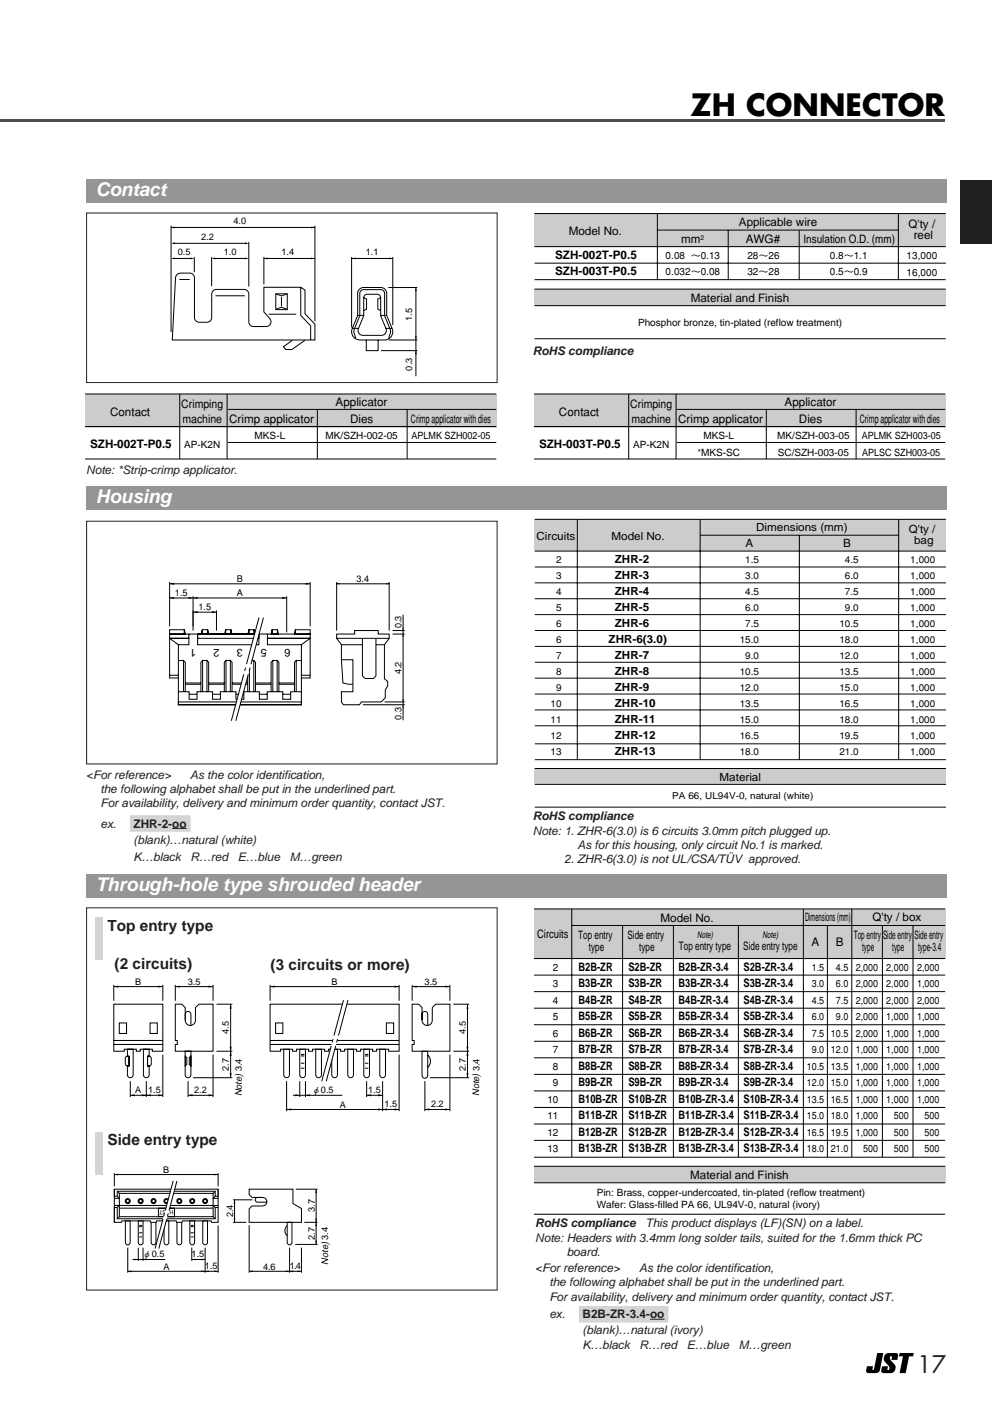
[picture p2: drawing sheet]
<svg xmlns="http://www.w3.org/2000/svg" width="210mm" height="297mm" viewBox="0 0 210 297" stroke-linecap="round" stroke-linejoin="round" font-family="sans-serif">
<path d="M.2 25.3h199.8v.5h-199.8z" fill="#4d4d4d"/>
<path d="M18.3 45.1h86.9v35.8h-86.9z" fill="#fff"/>
<g fill="none" stroke="#000" stroke-width=".21">
<path d="M36.2 47.7v22.5M36.2 48.1h30.4M36.7 54.7h3.9M37.5 58.1l.7-.3h1.9a1 1 0 0 1 1 1v8.4a1 1 0 0 0 1 1h1.7a1 1 0 0 0 1-1v-5a1 1 0 0 1 1-1h5.8a1 1 0 0 1 1 1v5.9a1 1 0 0 0 1 1h2.7a1 1 0 0 0 1-.6 1 1 0 0 0-.2-1.1l-1.3-1.4v-5.2h7.8l.9 .6v5l2.1 2.2v3.3l-30.2 .1 .7-13.2zM38 59.1h2.1M41.1 54.4v3.2M44.8 54.4v6.1M45.2 54.7h6.7M52.6 51.2v9.4M55.8 54.4v5.8M55.8 54.7h10.8M66.6 47.7v20.3"/>
<path d="M45.6 62.6h6.2M56.8 66.5h5.9M58.4 62.2h2.4v3.3h-2.4zM63.6 60.8v5.9l2.1 2.2v3M74.5 69.5h1.3M75.7 66.7h1.3M76.2 61.1l.7-.3h3.7a1.25 1.25 0 0 1 1.2 1.3v4.6l1.2 2.8a1.83 1.83 0 0 1-.4 1.9 1.83 1.83 0 0 1-1.8 .5h-4.1a1.83 1.83 0 0 1-1.8-.5 1.83 1.83 0 0 1-.4-1.9l1.2-2.8v-4.6v-.4zM77 63l.6 .3v2.1l-.6 .3M77.2 62.5l.5-.2h2.1a.73 .73 0 0 1 .7 .7v3.8l1.2 2.8a1.02 1.02 0 0 1-1 1.3h-3.9a1.02 1.02 0 0 1-1-1.3l1.2-2.8v-3.8zM77.5 71.9v2.3h2.5v-2.3M80.5 63l-.6 .3v2.1l.6 .3M80.6 66.7h1.2"/>
<path d="M81.6 69.5h1.3"/>
</g>
<path d="M36.2 48.1l.8-.2v.4zM36.2 54.7l.8-.2v.4zM40.3 54.5l.8 .2-.8 .2zM44.8 54.7l.8-.2v.4zM51.9 54.5l.7 .2-.7 .2zM55.8 54.7l.8-.2v.4zM65.8 54.5l.8 .2-.8 .2zM65.8 47.9l.8 .2-.8 .2z" fill="#000"/>
<path d="M48.5 45.1h4.5v2.4h-4.5z" fill="#fff"/>
<path d="M36.2 51.5l.8-.2v.4zM51.9 51.3l.7 .2-.7 .2z" fill="#000"/>
<path d="M36.7 51.5h15.5" fill="none" stroke="#000" stroke-width=".21"/>
<g fill="#fff">
<path d="M42.8 52.4h8.2v1.7h-8.2z"/>
<path d="M59 52.4h4.5v1.7h-4.5z"/>
</g>
<path d="M74.4 54.7l.8-.2v.4zM82.3 54.5l.8 .2-.8 .2z" fill="#000"/>
<path d="M74.4 54.4v14.9M74.4 54.7h8.7M83.1 54.4v14.4" fill="none" stroke="#000" stroke-width=".21"/>
<path d="M76.5 52.4h4.5v1.7h-4.5z" fill="#fff"/>
<path d="M88 60.8l.2 .8h-.4zM88 74.2l.2 .8h-.4zM87.8 71.1h.4l-.2 .8z" fill="#000"/>
<path d="M80.6 74.2h7.7M82.2 60.8h6.1M82.3 71.9h6M88 60.8v18.8" fill="none" stroke="#000" stroke-width=".21"/>
<g fill="#fff">
<path d="M85.7 64.6h1.7v4h-1.7z"/>
<path d="M85.7 74.8h1.7v4.5h-1.7z"/>
</g>
<path d="M58.4 62.2l1.2 .4 1.2-.4M58.4 65.4l1.2-.4 1.2 .4M59.6 62.8v2M61.9 72l-1.9 1.4 .4 .5h1.4l2.7-1.9M75.2 71.6l-.3-1.5 1.2-3.3v-4.7a.8 .8 0 0 1 .8-.8h3.7a.8 .8 0 0 1 .8 .8v4.7l1.2 3.3-.3 1.5" fill="none" stroke="#000" stroke-width=".21"/>
<path d="M18.3 45.1h86.9v35.8h-86.9z" fill="none" stroke="#231f20" stroke-width=".21"/>
<path d="M112.8 44.5h88v30h-88z" fill="#fff"/>
<g fill="#ccc">
<path d="M113.1 45.2h87v7h-87z"/>
<path d="M113.1 61.2h87v3.5h-87z"/>
</g>
<path d="M113.1 45.2h87M113.1 59.2h87M113.1 52.2h87M113.1 55.7h87M139.1 45.2v14M139.1 48.7h50.9M154.1 48.7v10.5M169.1 48.7v10.5M190.1 45.2v14M113.1 61.2h87M113.1 71.7h87M113.1 64.7h87" fill="none" stroke="#000" stroke-width=".21"/>
<path d="M18.3 110.3h86.9v51.3h-86.9z" fill="#fff"/>
<g fill="none" stroke="#000" stroke-width=".21">
<path d="M35.9 135h4.1v1.4h-2.3v7h-1.8zM35.9 134.1h4.1v.9h-4.1zM35.9 133.2h3.1v.9h-3.1zM35.9 135l1.8 1.4M35.9 123.2v9.3M35.9 126.5h24.8M35.9 123.5h29.7M37.7 139.7h1.1M39 133.2l.2 .9h-.2zM40 134.1h16.6M40.9 126.2v7.2M40.9 129.5h4.9"/>
<path d="M41.8 134.1h13v2.3h-13zM41.8 134.1h13v.9h-13zM42.8 133.2h1.1v.9h-1.1zM42.8 133.2v.9h-.2zM42.9 139.7h.9M43.9 133.2l.2 .9h-.2zM45.8 129.1v4.3M47.7 133.2h1.2v.9h-1.2zM47.7 133.2v.9h-.2zM47.8 139.7h.9M48.9 133.2l.2 .9h-.2zM52.7 133.2h1.1v.9h-1.1z"/>
<path d="M52.7 133.2v.9h-.3zM52.8 139.7h.9M53.8 133.2l.2 .9h-.2zM56.6 135h9v8.4h-1.8v-7h-7.2zM56.6 134.1h9v.9h-9zM57.6 133.2h1.1v.9h-1.1zM57.6 133.2v.9h-.2zM57.7 139.7h.9M58.7 133.2l.2 .9h-.2zM60.7 126.2v7.6M62.5 133.2h3.1v.9h-3.1zM62.5 133.2v.9h-.2z"/>
<path d="M62.7 139.7h1.1M65.6 135l-1.8 1.4M65.6 123.2v9.3M71.2 134.1h3.8v-.7h5v.7h2.4v.9l-1.1 1.4v7.2l.7 .6v.9l-.5 .9v1.6l-.8 .9h-4.2l-.4 .6h-3.4l-.5-.6v-2.1h2.5v-6.8h-2.5v-3.2l-1-1.4zM71.2 135h11.2M71.2 123.5h11.2M71.2 123.2v10.2M72.2 139.6l.4 4.9 1.2 .3h.9M72.2 136.4h4.5M76.7 135v8l.5 .5h1.8l.5-.5v-8M79.5 136.4h1.8M82.4 123.2v10.2"/>
<path d="M83.1 134.1h2.5M83.1 133.4h2.5M85.3 130.1v22.3M35.9 142.9h1.8M37.7 148.5h26.1v.6h-26.1zM37.7 143.4v3h2.3v1.5h1.7v-1.5h3.3v1.5h1.6v-1.5h3.3v1.5h1.7v-1.5h3.3v1.5h1.6v-1.5h3.3v1.5h1.7v-1.5h2.3v-3M37.7 146.4v2.7h26.1v-2.7M38.8 146.4v-6.7l.4 .4v6.3M39.2 144.5h3.3M39.2 144.8h3.3M40 146.9h1.7M42.5 146.4v-6.3l.4-.4v6.7"/>
<path d="M43.8 146.4v-6.7l.4 .4v6.3M44.2 144.5h3.3M44.2 144.8h3.3M45 146.9h1.6M47.5 146.4v-6.3l.3-.4v6.7M48.7 146.4v-6.7l.4 .4v6.3M49.1 144.5h3.3M49.1 144.8h3.3M49.9 146.9h1.7M52.4 146.4v-6.3l.4-.4v6.7M53.7 146.4v-6.7l.4 .4v6.3M54.1 144.5h3.3"/>
<path d="M54.1 144.8h3.3M54.9 146.9h1.6M57.4 146.4v-6.3l.3-.4v6.7M58.6 146.4v-6.7l.4 .4v6.3M59 144.5h3.3M59 144.8h3.3M59.8 146.9h1.7M62.3 146.4v-6.3l.4-.4v6.7M63.8 142.9h1.8M76.8 149.1h8.8M81.4 148.5h4.2"/>
</g>
<g fill="#000">
<path d="M35.9 126.5l.9-.2v.4zM35.9 123.5l.9-.2v.4zM39.9 126.3l1 .2-1 .2zM40.9 129.5l.9-.2v.4zM40.9 126.5l.9-.2v.4zM44.9 129.3l.9 .2-.9 .2zM59.7 126.3l1 .2-1 .2zM64.7 123.3l.9 .2-.9 .2zM71.2 123.5l.6-.1v.3zM81.7 123.4l.7 .1-.7 .2zM85.1 132.8h.3l-.1 .6zM85.3 134.1l.1 .7h-.3z"/>
<path d="M85.3 149.1l.1 .6h-.3zM85.1 147.9h.3l-.1 .6z"/>
</g>
<path d="M54.8 130.7h.9l-5.8 21.8h-1z" fill="#fff"/>
<path d="M54.8 130.7l-2.6 9.8M55.7 130.7l-2.6 9.8M51.6 142.7l-2.7 9.8M52 141.2l-.2 .7M52.5 142.7l-2.6 9.8M52.9 141.2l-.2 .7" fill="none" stroke="#000" stroke-width=".21"/>
<path d="M18.3 110.3h86.9v51.3h-86.9z" fill="none" stroke="#231f20" stroke-width=".21"/>
<g fill="#ccc">
<path d="M113.2 162.6h87v3.4h-87z"/>
<path d="M113.2 109.9h87v6.7h-87z"/>
</g>
<g fill="none" stroke="#000" stroke-width=".21">
<path d="M113.2 109.9h87M113.2 116.6h87M113.2 120h87M122.2 109.9v50.9M148.2 109.9v50.9M148.3 113.2h41.7M169.1 113.2v47.6M190.2 109.9v50.9M113.2 123.3h87M113.2 126.7h87M113.2 130h87M113.2 133.4h87"/>
<path d="M113.2 136.8h87M113.2 153.6h87M113.2 157.4h87M113.2 140.1h87M113.2 143.5h87M113.2 146.8h87M113.2 150.2h87M113.2 162.6h87M113.2 170.8h87M113.2 165.9h87M113.2 160.7h87"/>
</g>
<path d="M18 83.4h87v7h-87z" fill="#ccc"/>
<path d="M18 83.4h87M18 90.2h87M18 97.1h87M38 83.4v13.7M48.1 83.4v13.7M48.2 93.6h56.8M48.2 86.6h56.8M67.1 86.7v10.4M86.1 86.7v10.4" fill="none" stroke="#000" stroke-width=".21"/>
<path d="M113 83.4h87v7h-87z" fill="#ccc"/>
<path d="M113 83.4h87M113 90.2h87M113 97.1h87M133 83.4v13.7M143.1 83.4v13.7M143.2 93.6h56.8M143.2 86.6h56.8M162.1 86.7v10.4M181.1 86.7v10.4" fill="none" stroke="#000" stroke-width=".21"/>
<g fill="#939598">
<path d="M18.3 38h182v5h-182z"/>
<path d="M18.3 102.8h182v5h-182z"/>
</g>
<path d="M27.5 174.2h12.8" fill="none" stroke="#d1d3d4" stroke-width="3.5" stroke-linecap="butt"/>
<path d="M36.4 175.3h3.1M18.3 192.1h86.9v80.8h-86.9z" fill="none" stroke="#231f20" stroke-width=".21"/>
<path d="M22.8 244.6h50v27h-50z" fill="#fff"/>
<g fill="none" stroke="#000" stroke-width=".21">
<path d="M24.2 251.6h22v1.5h-.7v-1.1h-20.7v1.1h-.6zM24.2 253.5h1.1v-1h19.8v1h1.1M24.2 255h1.1v2.4h19.8v-2.4h1.1M24.2 248.2v2.8M24.2 251.6v7M24.2 248.5h22M24.8 253.1l.5 .4v1.5M24.8 252l.5 .5M25.3 255h19.8M25.3 255.6h19.8M25.3 255l-.5 .5M25.3 257.4l-.5 .5"/>
<path d="M26.5 258.3h1v4.6a.5 .5 0 0 1-.5 .5 .5 .5 0 0 1-.5-.5zM29.3 258.3h1v4.6a.5 .5 0 0 1-.5 .5 .5 .5 0 0 1-.5-.5zM29.5 259.3h.6M29.5 259.5h.6M32 258.6v4.3a.5 .5 0 0 0 .5 .5 .5 .5 0 0 0 .5-.5v-4.3M33.5 255.6h3.4v1.8h-3.4zM34.7 258.3h1v4.6a.5 .5 0 0 1-.5 .5 .5 .5 0 0 1-.5-.5zM37.4 258.6v4.3a.5 .5 0 0 0 .5 .5 .5 .5 0 0 0 .6-.5l-.1-4.3M40.2 258.3h1v4.6a.5 .5 0 0 1-.5 .5 .5 .5 0 0 1-.5-.5zM40.4 259.3h.6M40.4 259.5h.6M42.9 258.3h1v4.6a.5 .5 0 0 1-.5 .5 .5 .5 0 0 1-.5-.5z"/>
<path d="M45.1 255l.4 .5M45.1 257.4l.4 .5M45.5 253.1l-.4 .4v1.5M45.5 252l-.4 .5M46.2 251.6v7h-1.4l-.1-.3h-6.1l-.1 .3h-1.1l-.1-.3h-4.1l-.1 .3h-1.2l-.1-.3h-6l-.1 .3h-1.5v-3.1h.6v2.4h20.7v-2.4h.7M46.2 248.2v2.8M46.2 259.3v10M52.7 251.6h9.3v3l1.8 1.1v2.9h-11.1v-2.9l.6-.5 2.3-.1a.9 .9 0 0 0 .9-.9 .9 .9 0 0 0-.9-.9h-2.3l-.6-.6zM55.5 253.3h-1a.5 .5 0 0 0-.5 .5 .5 .5 0 0 0 .5 .5h2M60.8 258.6h1v4.3a.5 .5 0 0 1-.5 .5 .5 .5 0 0 1-.5-.5zM62.6 251.6h4.6M64.4 258.6h2.8"/>
<path d="M66.9 251.6v11.7M27 264v5.3M27 269h19.2M28.1 266.5h6.9M29.3 264v2.8M29.5 261.7h.6M29.5 260.8h.6M30.3 264v2.8M40.4 261.7h.6M40.4 260.8h.6M40.6 266.5h2.8M40.6 264v2.8"/>
<path d="M43.4 264v5.3M62.5 263.3h4.7"/>
<circle cx="27" cy="254.1" r=".34"/>
<circle cx="27" cy="254.1" r=".53"/>
<circle cx="29.8" cy="254.1" r=".34"/>
<circle cx="29.8" cy="254.1" r=".53"/>
<circle cx="32.5" cy="254.1" r=".53"/>
<circle cx="32.5" cy="254.1" r=".34"/>
<circle cx="35.2" cy="254.1" r=".34"/>
<circle cx="35.2" cy="254.1" r=".53"/>
<circle cx="37.9" cy="254.1" r=".34"/>
<circle cx="37.9" cy="254.1" r=".53"/>
<circle cx="40.7" cy="254.1" r=".34"/>
<circle cx="40.7" cy="254.1" r=".53"/>
<circle cx="43.4" cy="254.1" r=".53"/>
<circle cx="43.4" cy="254.1" r=".34"/>
</g>
<g fill="#000">
<path d="M24.2 248.5l.8-.2v.4zM45.4 248.3l.8 .2-.8 .2zM66.9 251.6l.2 .8h-.4zM66.9 258.6l.2 .8h-.4zM66.7 257.8h.4l-.2 .8zM27 269l.8-.2v.3zM28.5 266.3l.8 .2-.8 .1zM30.3 266.5l.8-.2v.3zM40.6 266.5l.8-.2v.3zM42.6 266.3l.8 .2-.8 .1zM42.6 268.8l.8 .2-.8 .1zM43.4 269l.8-.2v.3z"/>
<path d="M45.4 268.8l.8 .2-.8 .1zM66.7 262.5h.4l-.2 .8z"/>
</g>
<path d="M36.7 249.8h.7l-3.8 14.3h-.8z" fill="#fff"/>
<g fill="none" stroke="#000" stroke-width=".21">
<path d="M34.5 257.9l-1.7 6.2M34.8 256.7l-.1 .6M35.3 257.9l-1.7 6.2M35.6 256.7l-.2 .6M36.7 249.8l-1.7 6.3M37.4 249.8l-1.6 6.3M49.3 253.8h4.1M49.3 258.6h2.8M49.6 253.8v4.8M52.7 259.2v10.1M60.8 259.3a1.41 1.41 0 0 0 0 2.1M52.7 269h11.1"/>
<path d="M61.3 264v5.3M63.8 264v5.3"/>
</g>
<path d="M49.6 253.8l.2 .8h-.4zM49.4 257.8h.4l-.2 .8zM52.7 269l.8-.2v.3zM60.5 268.8l.8 .2-.8 .1zM61.3 269l.8-.2v.3zM63 268.8l.8 .2-.8 .1z" fill="#000"/>
<path d="M112.8 191.1h88v69h-88z" fill="#fff"/>
<g fill="#ccc">
<path d="M113 246.7h87v3.5h-87z"/>
<path d="M113 192.3h87v10.5h-87z"/>
</g>
<g fill="none" stroke="#000" stroke-width=".21">
<path d="M113 192.3h87M121 192.3v52.5M121 195.8h79M131.7 195.9v49M142.5 195.9v49M156.2 195.9v49M170 192.3v52.5M175.1 195.8v49M180.2 192.3v52.5M186.7 195.8v49M193.2 195.8v49M24.1 212.5h10.3v9.9h-2.2v-.4h-2.5v.4h-.9v-.4h-2.5v.4h-2.2z"/>
<path d="M24.1 208.4v3.3M24.1 208.7h10.3M25.2 216.4h1.6v2.2h-1.6zM31.7 216.4h1.6v2.2h-1.6zM34.4 208.4v3.3M37.1 212.5h1.4l.7 .7v2.7a1.08 1.08 0 0 0 1.1 1.1 1.08 1.08 0 0 0 1.1-1.1v-2.7l.7-.7h3v9.9h-8v-1.4h.4v-.9h-.4zM37.1 208.7h8M37.1 208.4v3.3M39.2 215.8v-1.2a.61 .61 0 0 1 .6-.6 .61 .61 0 0 1 .6 .6v2.3M45.1 208.4v3.3M45.8 212.5h3.4M48.8 212.5v15.5"/>
<path d="M57.1 212.5h27.4v9.9h-2.3v-.4h-2.5v.4h-.9v-.4h-2.5v.4h-.8v-.4h-2.6v.4h-.8v-.4h-2.6v.4h-.8v-.4h-2.6v.4h-.8v-.4h-2.5v.4h-.9v-.4h-2.5v.4h-2.3zM57.1 208.7h27.4M57.1 208.4v3.3M58.3 216.4h1.5v2.2h-1.5zM81.8 216.4h1.5v2.2h-1.5zM84.5 208.4v3.3M87.2 212.5h1.4l.7 .7v2.7a1.08 1.08 0 0 0 1.1 1.1 1.08 1.08 0 0 0 1.1-1.1v-2.7l.7-.7h3v9.9h-8v-1.4h.4v-.9h-.4zM87.2 208.7h8M87.2 208.4v3.3M89.3 215.8v-1.2a.61 .61 0 0 1 .6-.6 .61 .61 0 0 1 .6 .6v2.3M95.2 208.4v3.3M95.9 212.5h3.4"/>
<path d="M98.9 212.5v15.5M113 202.8h87M113 206.3h87M113 209.8h87M113 213.3h87M113 216.8h87M24.1 220.1h10.3M24.1 221h10.3M26.6 223.7l.1-.2h.6v2h-.6l-.1-.2zM27 222h1.2v5.4a.6 .6 0 0 1-.6 .6 .6 .6 0 0 1-.6-.6v-1.9h.3v-2h-.3zM27.6 228.7v3.4M27.6 231.7h6.8"/>
<path d="M30.4 222h1.2v1.5h-.4v2h.4v1.9a.61 .61 0 0 1-.6 .6 .61 .61 0 0 1-.6-.6zM31 228.7v3.4M31.2 223.5h.6l.2 .4-.1 1.4-.3 .2h-.4zM34.4 223.1v9M39.2 222.4h1.2v5a.61 .61 0 0 1-.6 .6 .61 .61 0 0 1-.6-.6zM39.2 223.5l.3 .3v1.4l-.3 .3zM39.8 231.7h5.3M39.8 228.7v3.4M40.1 223.8l.3-.3v2l-.3-.3zM40.9 228h8.3M45.1 223.1v9M45.8 222.4h3.4"/>
<path d="M57.1 220.1h27.4M57.1 221h27.4M60 222h1.2v5.4a.6 .6 0 0 1-.6 .6 .6 .6 0 0 1-.6-.6zM60.6 228.7v6.4M60.6 234.7h23.9M62 231.7h10.4M63.4 222h1.2v5.4a.61 .61 0 0 1-.6 .6 .61 .61 0 0 1-.6-.6zM63.4 228.7v3.4M63.7 223.1h.7M63.7 226h.7M63.7 223.4h.7M63.7 224.9h.7"/>
<path d="M64.6 228.7v3.4M66.8 222h1.2v5.4a.6 .6 0 0 1-.6 .6 .6 .6 0 0 1-.6-.6zM70.2 222h1.2v5.4a.6 .6 0 0 1-.6 .6 .6 .6 0 0 1-.6-.6zM73.6 222h1.2v5.4a.6 .6 0 0 1-.6 .6 .6 .6 0 0 1-.6-.6zM77 222h1.2v5.4a.6 .6 0 0 1-.6 .6 .6 .6 0 0 1-.6-.6zM77.2 223.1h.7M77.2 226h.7M77.2 223.4h.7M77.2 224.9h.7M77.6 231.7h3.4M77.6 228.7v3.4M80.4 222h1.2v5.4a.61 .61 0 0 1-.6 .6 .61 .61 0 0 1-.6-.6z"/>
<path d="M81 228.7v6.4M84.5 223.1v12M89.9 234.7h5.3M89.9 228.7v6.4M91 228h8.3M95.2 223.1v12M95.9 222.4h3.4M113 220.3h87M113 223.8h87M113 227.3h87M113 230.8h87M113 234.3h87"/>
<path d="M113 237.8h87M113 244.8h87M113 246.7h87M113 256.9h87M113 250.2h87M113 241.3h87"/>
</g>
<g fill="#000">
<path d="M24.1 208.7l.9-.2v.5zM33.5 208.5l.9 .2-.9 .3zM37.1 208.7l.9-.2v.5zM44.1 208.5l1 .2-1 .3zM48.8 212.5l.2 .9h-.4zM57.1 208.7l1-.2v.5zM83.5 208.5l1 .2-1 .3zM87.2 208.7l1-.2v.5zM94.2 208.5l1 .2-1 .3zM98.9 212.5l.2 .9h-.4zM27.6 231.7l.9-.2v.4zM30 231.5l1 .2-1 .2z"/>
<path d="M31 231.7l.9-.2v.4zM33.5 231.5l.9 .2-.9 .2zM39.8 231.7l.9-.2v.4zM44.1 231.5l1 .2-1 .2zM48.8 222.4l.2 1h-.4zM48.6 227.1h.4l-.2 .9zM48.6 221.4h.4l-.2 1zM60.6 234.7l1-.2v.4zM62.5 231.5l.9 .2-.9 .2zM64.6 231.7l1-.2v.4zM77.6 231.7l.9-.2v.4zM80 231.5l1 .2-1 .2z"/>
<path d="M80 234.5l1 .2-1 .2zM81 234.7l.9-.2v.4zM83.5 234.5l1 .2-1 .2zM89.9 234.7l1-.2v.4zM94.2 234.5l1 .2-1 .2zM98.9 222.4l.2 1h-.4zM98.7 227.1h.4l-.2 .9zM98.7 221.4h.4l-.2 1z"/>
</g>
<path d="M72.7 211.6h.9l-4.6 17.2h-.9z" fill="#fff"/>
<path d="M70.5 219.8l-.2 .7M71.4 219.8l-.2 .7M72.7 211.6l-2 7.5M73.6 211.6l-2 7.5M70.1 221.3l-2 7.5M71 221.3l-2 7.5M89.3 222.4h1.2v5.1a.61 .61 0 0 1-.6 .6 .61 .61 0 0 1-.6-.6zM90.5 223.2a1.69 1.69 0 0 1 0 2.6" fill="none" stroke="#000" stroke-width=".21"/>
<path d="M18.3 185h182v5h-182z" fill="#939598"/>
<path d="M122.5 278.1h18.9" fill="none" stroke="#d1d3d4" stroke-width="3.5" stroke-linecap="butt"/>
<path d="M137.6 279.1h3" fill="none" stroke="#231f20" stroke-width=".21"/>
<g fill="#d1d3d4">
<path d="M20.3 239.6h1.5v9h-1.5z"/>
<path d="M20.3 194h1.5v9h-1.5z"/>
</g>
<path d="M0 0h.3v37h-.3z" fill="#fff"/>
<path d="M0 25.3h.3v.5h-.3z" fill="#4d4d4d"/>
<path d="M185.6 286.3h1.3l-.7 3.6a.9 .9 0 0 1-.9 .6h-1.6a.49 .49 0 0 1-.4-.6l.1-.8h1.3l-.1 .7h.3zM187.4 286.5l.6-.2h1.6a.49 .49 0 0 1 .4 .6l-.1 .8h-1.3l.1-.7a.48 .48 0 0 0-.5 .4 .48 .48 0 0 0 .4 .5 1.54 1.54 0 0 1 .5 2.4l-.6 .2h-1.5a.49 .49 0 0 1-.5-.6l.1-.8h1.3l-.1 .7a.48 .48 0 0 0 .5-.4 .48 .48 0 0 0-.4-.5 1.54 1.54 0 0 1-.5-2.4zM190.3 286.3h3l-.1 .7h-.8l-.8 3.5h-1.3l.8-3.5h-.9z" fill="#000"/>
<path d="M203.3 38h6.6v13.5h-6.6z" fill="#231f20"/>
<text font-size="6.3" x="146.1" y="24.5">ZH CONNECTOR</text>
<text font-size="5" fill="#231f20" x="194.1" y="290.5">17</text>
<g font-size="4" fill="#fff">
<text x="20.3" y="41.5">Contact</text>
<text x="20.3" y="106.3">Housing</text>
<text x="20.3" y="188.5">Through-hole type shrouded header</text>
</g>
<g font-size="3.2" fill="#231f20">
<text x="22.7" y="196.9">Top entry type</text>
<text x="24.3" y="205">(2 circuits)</text>
<text x="57.3" y="205.2">(3 circuits or more)</text>
<text x="22.7" y="242.3">Side entry type</text>
</g>
<g font-size="2.5">
<text x="156.3" y="47.8">Applicable wire</text>
<text x="120.3" y="49.6">Model No.</text>
<text x="144.1" y="51.3">mm</text>
<text x="157.8" y="51.3">AWG#</text>
<text x="170" y="51.4">Insulation O.D. (mm)</text>
<text x="192.2" y="48.2">Q'ty /</text>
<text x="193.3" y="50.6">reel</text>
<text x="117.5" y="54.8">SZH-002T-P0.5</text>
<text x="117.5" y="58.3">SZH-003T-P0.5</text>
<text x="146.2" y="63.9">Material and Finish</text>
<text x="23.3" y="88.1">Contact</text>
<text x="38.4" y="86.4">Crimping</text>
<text x="38.6" y="89.5">machine</text>
<text x="48.5" y="89.5">Crimp applicator</text>
<text x="71" y="86">Applicator</text>
<text x="74.1" y="89.5">Dies</text>
<text x="87" y="89.5">Crimp applicator with dies</text>
<text x="118.3" y="88.1">Contact</text>
<text x="133.4" y="86.4">Crimping</text>
<text x="133.6" y="89.5">machine</text>
<text x="143.5" y="89.5">Crimp applicator</text>
<text x="166" y="86">Applicator</text>
<text x="169.1" y="89.5">Dies</text>
<text x="182" y="89.5">Crimp applicator with dies</text>
<text x="19.1" y="94.8">SZH-002T-P0.5</text>
<text x="114.1" y="94.8">SZH-003T-P0.5</text>
<text x="139.8" y="195">Model No.</text>
<text x="170.3" y="194.9">Dimensions (mm)</text>
<text x="184.6" y="194.9">Q'ty / box</text>
<text x="113.7" y="198.5">Circuits</text>
<text x="122.3" y="198.8">Top entry</text>
<text x="124.6" y="201.2">type</text>
<text x="132.8" y="198.8">Side entry</text>
<text x="135.3" y="201.2">type</text>
<text x="143.6" y="200.9">Top entry type</text>
<text x="157.3" y="200.9">Side entry type</text>
<text x="171.7" y="200.2">A</text>
<text x="176.8" y="200.2">B</text>
<text x="180.7" y="198.8">Top entry</text>
<text x="182.4" y="201.2">type</text>
<text x="186.8" y="198.8">Side entry</text>
<text x="188.8" y="201.2">type</text>
<text x="193.5" y="198.8">Side entry</text>
<text x="194.3" y="201.2">type-3.4</text>
<text x="122.4" y="205.3">B2B-ZR</text>
<text x="122.4" y="208.8">B3B-ZR</text>
<text x="133" y="205.3">S2B-ZR</text>
<text x="133" y="208.8">S3B-ZR</text>
<text x="143.6" y="205.3">B2B-ZR-3.4</text>
<text x="143.6" y="208.8">B3B-ZR-3.4</text>
<text x="157.3" y="205.3">S2B-ZR-3.4</text>
<text x="157.3" y="208.8">S3B-ZR-3.4</text>
<text x="122.4" y="212.3">B4B-ZR</text>
<text x="122.4" y="215.8">B5B-ZR</text>
<text x="133" y="212.3">S4B-ZR</text>
<text x="133" y="215.8">S5B-ZR</text>
<text x="143.6" y="212.3">B4B-ZR-3.4</text>
<text x="143.6" y="215.8">B5B-ZR-3.4</text>
<text x="157.3" y="212.3">S4B-ZR-3.4</text>
<text x="157.3" y="215.8">S5B-ZR-3.4</text>
<text x="122.4" y="219.3">B6B-ZR</text>
<text x="133" y="219.3">S6B-ZR</text>
<text x="143.6" y="219.3">B6B-ZR-3.4</text>
<text x="157.3" y="219.3">S6B-ZR-3.4</text>
<text x="122.4" y="222.8">B7B-ZR</text>
<text x="122.4" y="226.3">B8B-ZR</text>
<text x="133" y="222.8">S7B-ZR</text>
<text x="133" y="226.3">S8B-ZR</text>
<text x="143.6" y="222.8">B7B-ZR-3.4</text>
<text x="143.6" y="226.3">B8B-ZR-3.4</text>
<text x="157.3" y="222.8">S7B-ZR-3.4</text>
<text x="157.3" y="226.3">S8B-ZR-3.4</text>
<text x="122.4" y="229.8">B9B-ZR</text>
<text x="122.4" y="233.3">B10B-ZR</text>
<text x="133" y="229.8">S9B-ZR</text>
<text x="133" y="233.3">S10B-ZR</text>
<text x="143.6" y="229.8">B9B-ZR-3.4</text>
<text x="143.6" y="233.3">B10B-ZR-3.4</text>
<text x="157.3" y="229.8">S9B-ZR-3.4</text>
<text x="157.3" y="233.3">S10B-ZR-3.4</text>
<text x="122.4" y="236.8">B11B-ZR</text>
<text x="133" y="236.8">S11B-ZR</text>
<text x="143.6" y="236.8">B11B-ZR-3.4</text>
<text x="157.3" y="236.8">S11B-ZR-3.4</text>
<text x="122.4" y="240.3">B12B-ZR</text>
<text x="122.4" y="243.8">B13B-ZR</text>
<text x="133" y="240.3">S12B-ZR</text>
<text x="133" y="243.8">S13B-ZR</text>
<text x="143.6" y="240.3">B12B-ZR-3.4</text>
<text x="143.6" y="243.8">B13B-ZR-3.4</text>
<text x="157.3" y="240.3">S12B-ZR-3.4</text>
<text x="157.3" y="243.8">S13B-ZR-3.4</text>
<text x="146" y="249.4">Material and Finish</text>
</g>
<g font-size="2.5" fill="#231f20">
<text x="112.8" y="75">RoHS compliance</text>
<text x="18.3" y="100.3">Note: *Strip-crimp applicator.</text>
<text x="18.3" y="164.8">&lt;For reference&gt;</text>
<text x="21.3" y="167.8">the following alphabet shall be put in the underlined part.</text>
<text x="40.3" y="164.8">As the color identification,</text>
<text x="21.3" y="170.8">For availability, delivery and minimum order quantity, contact JST.</text>
<text x="112.8" y="173.6">RoHS compliance</text>
<text x="21.3" y="175.1">ex.</text>
<text x="28.3" y="175.1">ZHR-2-oo-</text>
<text x="28.3" y="178.6">(blank)…natural (white)</text>
<text x="112.8" y="176.6">Note: 1. ZHR-6(3.0) is 6 circuits 3.0mm pitch plugged up.</text>
<text x="122.2" y="179.6">As for this housing, only circuit No.1 is marked.</text>
<text x="28.3" y="182.1">K…black</text>
<text x="40.3" y="182.1">R…red</text>
<text x="50.3" y="182.1">E…blue</text>
<text x="61.3" y="182.1">M…green</text>
<text x="119.4" y="182.6">2. ZHR-6(3.0) is not UL/CSA/TÜV approved.</text>
<text x="113.3" y="259.7">RoHS compliance</text>
<text x="113.3" y="262.7">Note: Headers with 3.4mm long solder tails, suited for the 1.6mm thick PC</text>
<text x="136.6" y="259.7">This product displays (LF)(SN) on a label.</text>
<text x="113.3" y="269.2">&lt;For reference&gt;</text>
<text x="119.9" y="265.7">board.</text>
<text x="135.3" y="269.2">As the color identification,</text>
<text x="116.3" y="272.2">the following alphabet shall be put in the underlined part.</text>
<text x="116.3" y="275.2">For availability, delivery and minimum order quantity, contact JST.</text>
<text x="116.3" y="278.9">ex.</text>
<text x="123.3" y="278.9">B2B-ZR-3.4-oo-</text>
<text x="123.3" y="282.2">(blank)…natural (ivory)</text>
<text x="123.3" y="285.4">K…black</text>
<text x="135.3" y="285.4">R…red</text>
<text x="145.3" y="285.4">E…blue</text>
<text x="156.3" y="285.4">M…green</text>
</g>
<g font-size="2.4">
<text x="160" y="112.4">Dimensions (mm)</text>
<text x="192.3" y="112.8">Q'ty /</text>
<text x="113.5" y="114.2">Circuits</text>
<text x="129.4" y="114.2">Model No.</text>
<text x="130.1" y="119.1">ZHR-2</text>
<text x="157.7" y="115.8">A</text>
<text x="178.4" y="115.8">B</text>
<text x="193.4" y="115.2">bag</text>
<text x="130.1" y="122.5">ZHR-3</text>
<text x="130.1" y="125.8">ZHR-4</text>
<text x="130.1" y="129.2">ZHR-5</text>
<text x="128.8" y="136">ZHR-6(3.0)</text>
<text x="130.1" y="132.6">ZHR-6</text>
<text x="130.1" y="139.4">ZHR-7</text>
<text x="130.1" y="142.8">ZHR-8</text>
<text x="130.1" y="146.2">ZHR-9</text>
<text x="130.1" y="149.5">ZHR-10</text>
<text x="130.1" y="152.9">ZHR-11</text>
<text x="130.1" y="156.3">ZHR-12</text>
<text x="130.1" y="159.7">ZHR-13</text>
<text x="152.3" y="165.2">Material</text>
</g>
<g font-size="2.3">
<text x="41.5" y="137.4" transform="rotate(-180 41.5 137.4)">1</text>
<text x="46.5" y="137.4" transform="rotate(-180 46.5 137.4)">2</text>
<text x="51.4" y="137.4" transform="rotate(-180 51.4 137.4)">3</text>
<text x="56.4" y="137.4" transform="rotate(-180 56.4 137.4)">5</text>
<text x="61.5" y="137.4" transform="rotate(-180 61.5 137.4)">6</text>
</g>
<g font-size="2.1">
<text x="140.9" y="58.3">0.032～0.08</text>
<text x="140.9" y="54.8">0.08 ～0.13</text>
<text x="158.2" y="54.8">28～26</text>
<text x="158.2" y="58.3">32～28</text>
<text x="175.6" y="54.8">0.8～1.1</text>
<text x="175.6" y="58.3">0.5～0.9</text>
<text x="191.8" y="54.9">13,000</text>
<text x="191.8" y="58.4">16,000</text>
<text x="135" y="69.1">Phosphor bronze, tin-plated (reflow treatment)</text>
<text x="39" y="94.8">AP-K2N</text>
<text x="53.9" y="92.9">MKS-L</text>
<text x="68.9" y="92.9">MK/SZH-002-05</text>
<text x="87.1" y="92.9">APLMK SZH002-05</text>
<text x="134" y="94.8">AP-K2N</text>
<text x="148.9" y="92.9">MKS-L</text>
<text x="164.5" y="92.9">MK/SZH-003-05</text>
<text x="182.3" y="92.9">APLMK SZH003-05</text>
<text x="148.3" y="96.4">MKS-SC</text>
<text x="164.6" y="96.4">SC/SZH-003-05</text>
<text x="182.4" y="96.4">APLSC SZH003-05</text>
<text x="117" y="205.3">2</text>
<text x="117" y="208.8">3</text>
<text x="171.8" y="205.3">1.5</text>
<text x="171.8" y="208.8">3.0</text>
<text x="176.9" y="205.3">4.5</text>
<text x="176.9" y="208.8">6.0</text>
<text x="181.1" y="205.3">2,000</text>
<text x="181.1" y="208.8">2,000</text>
<text x="187.5" y="205.3">2,000</text>
<text x="187.5" y="208.8">2,000</text>
<text x="194.1" y="205.3">2,000</text>
<text x="194.1" y="208.8">1,000</text>
<text x="117" y="212.3">4</text>
<text x="117" y="215.8">5</text>
<text x="171.8" y="212.3">4.5</text>
<text x="171.8" y="215.8">6.0</text>
<text x="176.9" y="212.3">7.5</text>
<text x="176.9" y="215.8">9.0</text>
<text x="181.1" y="212.3">2,000</text>
<text x="181.1" y="215.8">2,000</text>
<text x="187.5" y="212.3">2,000</text>
<text x="187.5" y="215.8">1,000</text>
<text x="194.1" y="212.3">2,000</text>
<text x="194.1" y="215.8">1,000</text>
<text x="117" y="219.3">6</text>
<text x="171.8" y="219.3">7.5</text>
<text x="175.8" y="219.3">10.5</text>
<text x="181.1" y="219.3">2,000</text>
<text x="187.5" y="219.3">1,000</text>
<text x="194.1" y="219.3">1,000</text>
<text x="117" y="222.8">7</text>
<text x="117" y="226.3">8</text>
<text x="170.7" y="226.3">10.5</text>
<text x="171.8" y="222.8">9.0</text>
<text x="175.8" y="222.8">12.0</text>
<text x="175.8" y="226.3">13.5</text>
<text x="181.1" y="222.8">1,000</text>
<text x="181.1" y="226.3">1,000</text>
<text x="187.5" y="222.8">1,000</text>
<text x="187.5" y="226.3">1,000</text>
<text x="194.1" y="222.8">1,000</text>
<text x="194.1" y="226.3">1,000</text>
<text x="115.8" y="233.3">10</text>
<text x="117" y="229.8">9</text>
<text x="170.7" y="229.8">12.0</text>
<text x="170.7" y="233.3">13.5</text>
<text x="175.8" y="229.8">15.0</text>
<text x="175.8" y="233.3">16.5</text>
<text x="181.1" y="229.8">1,000</text>
<text x="181.1" y="233.3">1,000</text>
<text x="187.5" y="229.8">1,000</text>
<text x="187.5" y="233.3">1,000</text>
<text x="194.1" y="229.8">1,000</text>
<text x="194.1" y="233.3">1,000</text>
<text x="115.8" y="236.8">11</text>
<text x="170.7" y="236.8">15.0</text>
<text x="175.8" y="236.8">18.0</text>
<text x="181.1" y="236.8">1,000</text>
<text x="189.1" y="236.8">500</text>
<text x="195.6" y="236.8">500</text>
<text x="115.8" y="240.3">12</text>
<text x="115.8" y="243.8">13</text>
<text x="170.7" y="240.3">16.5</text>
<text x="170.7" y="243.8">18.0</text>
<text x="175.8" y="240.3">19.5</text>
<text x="175.8" y="243.8">21.0</text>
<text x="181.1" y="240.3">1,000</text>
<text x="182.7" y="243.8">500</text>
<text x="189.1" y="240.3">500</text>
<text x="189.1" y="243.8">500</text>
<text x="195.6" y="240.3">500</text>
<text x="195.6" y="243.8">500</text>
<text x="126.3" y="253.1">Pin: Brass, copper-undercoated, tin-plated (reflow treatment)</text>
<text x="126.3" y="255.5">Wafer: Glass-filled PA 66, UL94V-0, natural (ivory)</text>
</g>
<g font-size="2">
<text x="117.7" y="119.1">2</text>
<text x="157.7" y="119.1">1.5</text>
<text x="178.8" y="119.1">4.5</text>
<text x="192.6" y="119.1">1,000</text>
<text x="117.7" y="122.5">3</text>
<text x="117.7" y="125.8">4</text>
<text x="157.7" y="122.5">3.0</text>
<text x="157.7" y="125.8">4.5</text>
<text x="178.8" y="122.5">6.0</text>
<text x="178.8" y="125.8">7.5</text>
<text x="192.6" y="122.5">1,000</text>
<text x="192.6" y="125.8">1,000</text>
<text x="117.7" y="129.2">5</text>
<text x="157.7" y="129.2">6.0</text>
<text x="178.8" y="129.2">9.0</text>
<text x="192.6" y="129.2">1,000</text>
<text x="117.7" y="132.6">6</text>
<text x="117.7" y="136">6</text>
<text x="156.5" y="136">15.0</text>
<text x="157.7" y="132.6">7.5</text>
<text x="177.6" y="132.6">10.5</text>
<text x="177.6" y="136">18.0</text>
<text x="192.6" y="132.6">1,000</text>
<text x="192.6" y="136">1,000</text>
<text x="117.7" y="139.4">7</text>
<text x="117.7" y="142.8">8</text>
<text x="156.5" y="142.8">10.5</text>
<text x="157.7" y="139.4">9.0</text>
<text x="177.6" y="139.4">12.0</text>
<text x="177.6" y="142.8">13.5</text>
<text x="192.6" y="139.4">1,000</text>
<text x="192.6" y="142.8">1,000</text>
<text x="116.5" y="149.5">10</text>
<text x="117.7" y="146.2">9</text>
<text x="156.5" y="146.2">12.0</text>
<text x="156.5" y="149.5">13.5</text>
<text x="177.6" y="146.2">15.0</text>
<text x="177.6" y="149.5">16.5</text>
<text x="192.6" y="146.2">1,000</text>
<text x="192.6" y="149.5">1,000</text>
<text x="116.5" y="152.9">11</text>
<text x="156.5" y="152.9">15.0</text>
<text x="177.6" y="152.9">18.0</text>
<text x="192.6" y="152.9">1,000</text>
<text x="116.5" y="156.3">12</text>
<text x="116.5" y="159.7">13</text>
<text x="156.5" y="156.3">16.5</text>
<text x="156.5" y="159.7">18.0</text>
<text x="177.6" y="156.3">19.5</text>
<text x="177.6" y="159.7">21.0</text>
<text x="192.6" y="156.3">1,000</text>
<text x="192.6" y="159.7">1,000</text>
<text x="142.3" y="169">PA 66, UL94V-0, natural (white)</text>
<text x="147.5" y="198.4">Note)</text>
<text x="161.4" y="198.4">Note)</text>
<text x="51.2" y="232" transform="rotate(-90 51.2 232)">Note) 3.4</text>
<text x="101.4" y="231.9" transform="rotate(-90 101.4 231.9)">Note) 3.4</text>
<text x="69.4" y="267.6" transform="rotate(-90 69.4 267.6)">Note) 3.4</text>
</g>
<g font-size="1.9">
<text x="49.4" y="47.3">4.0</text>
<text x="37.6" y="53.9">0.5</text>
<text x="42.6" y="50.7">2.2</text>
<text x="47.4" y="53.9">1.0</text>
<text x="59.6" y="53.9">1.4</text>
<text x="77.4" y="53.9">1.1</text>
<text x="87.2" y="67.9" transform="rotate(-90 87.2 67.9)">1.5</text>
<text x="87.2" y="78.4" transform="rotate(-90 87.2 78.4)">0.3</text>
<text x="50.1" y="123.2">B</text>
<text x="75.4" y="123.2">3.4</text>
<text x="37" y="126.2">1.5</text>
<text x="42" y="129.1">1.5</text>
<text x="50.1" y="126.2">A</text>
<text x="84.9" y="132.9" transform="rotate(-90 84.9 132.9)">0.3</text>
<text x="84.9" y="142.7" transform="rotate(-90 84.9 142.7)">4.2</text>
<text x="84.9" y="152.3" transform="rotate(-90 84.9 152.3)">0.3</text>
<text x="28.6" y="208.4">B</text>
<text x="39.7" y="208.4">3.5</text>
<text x="70.2" y="208.4">B</text>
<text x="89.9" y="208.4">3.5</text>
<text x="48.4" y="218.8" transform="rotate(-90 48.4 218.8)">4.5</text>
<text x="98.6" y="218.8" transform="rotate(-90 98.6 218.8)">4.5</text>
<text x="48.4" y="226.6" transform="rotate(-90 48.4 226.6)">2.7</text>
<text x="98.6" y="226.6" transform="rotate(-90 98.6 226.6)">2.7</text>
<text x="28.6" y="231.2">A</text>
<text x="31.4" y="231.2">1.5</text>
<text x="41.1" y="231.2">2.2</text>
<text x="66" y="231.2">φ0.5</text>
<text x="77.9" y="231.2">1.5</text>
<text x="71.9" y="234.4">A</text>
<text x="81.4" y="234.2">1.5</text>
<text x="91.2" y="234.2">2.2</text>
<text x="34.5" y="248.2">B</text>
<text x="49.3" y="257.6" transform="rotate(-90 49.3 257.6)">2.4</text>
<text x="66.6" y="256.4" transform="rotate(-90 66.6 256.4)">3.7</text>
<text x="66.6" y="262.3" transform="rotate(-90 66.6 262.3)">2.7</text>
<text x="30.2" y="265.9">φ0.5</text>
<text x="34.6" y="268.7">A</text>
<text x="40.5" y="266">1.5</text>
<text x="43.3" y="268.5">1.5</text>
<text x="55.7" y="268.7">4.6</text>
<text x="61.3" y="268.5">1.4</text>
</g>
<text font-size="1.4" x="148.2" y="50.8">2</text>
<text font-size="1.3" x="36.7" y="256.1" transform="rotate(-180 36.7 256.1)">HJST</text>
</svg>
